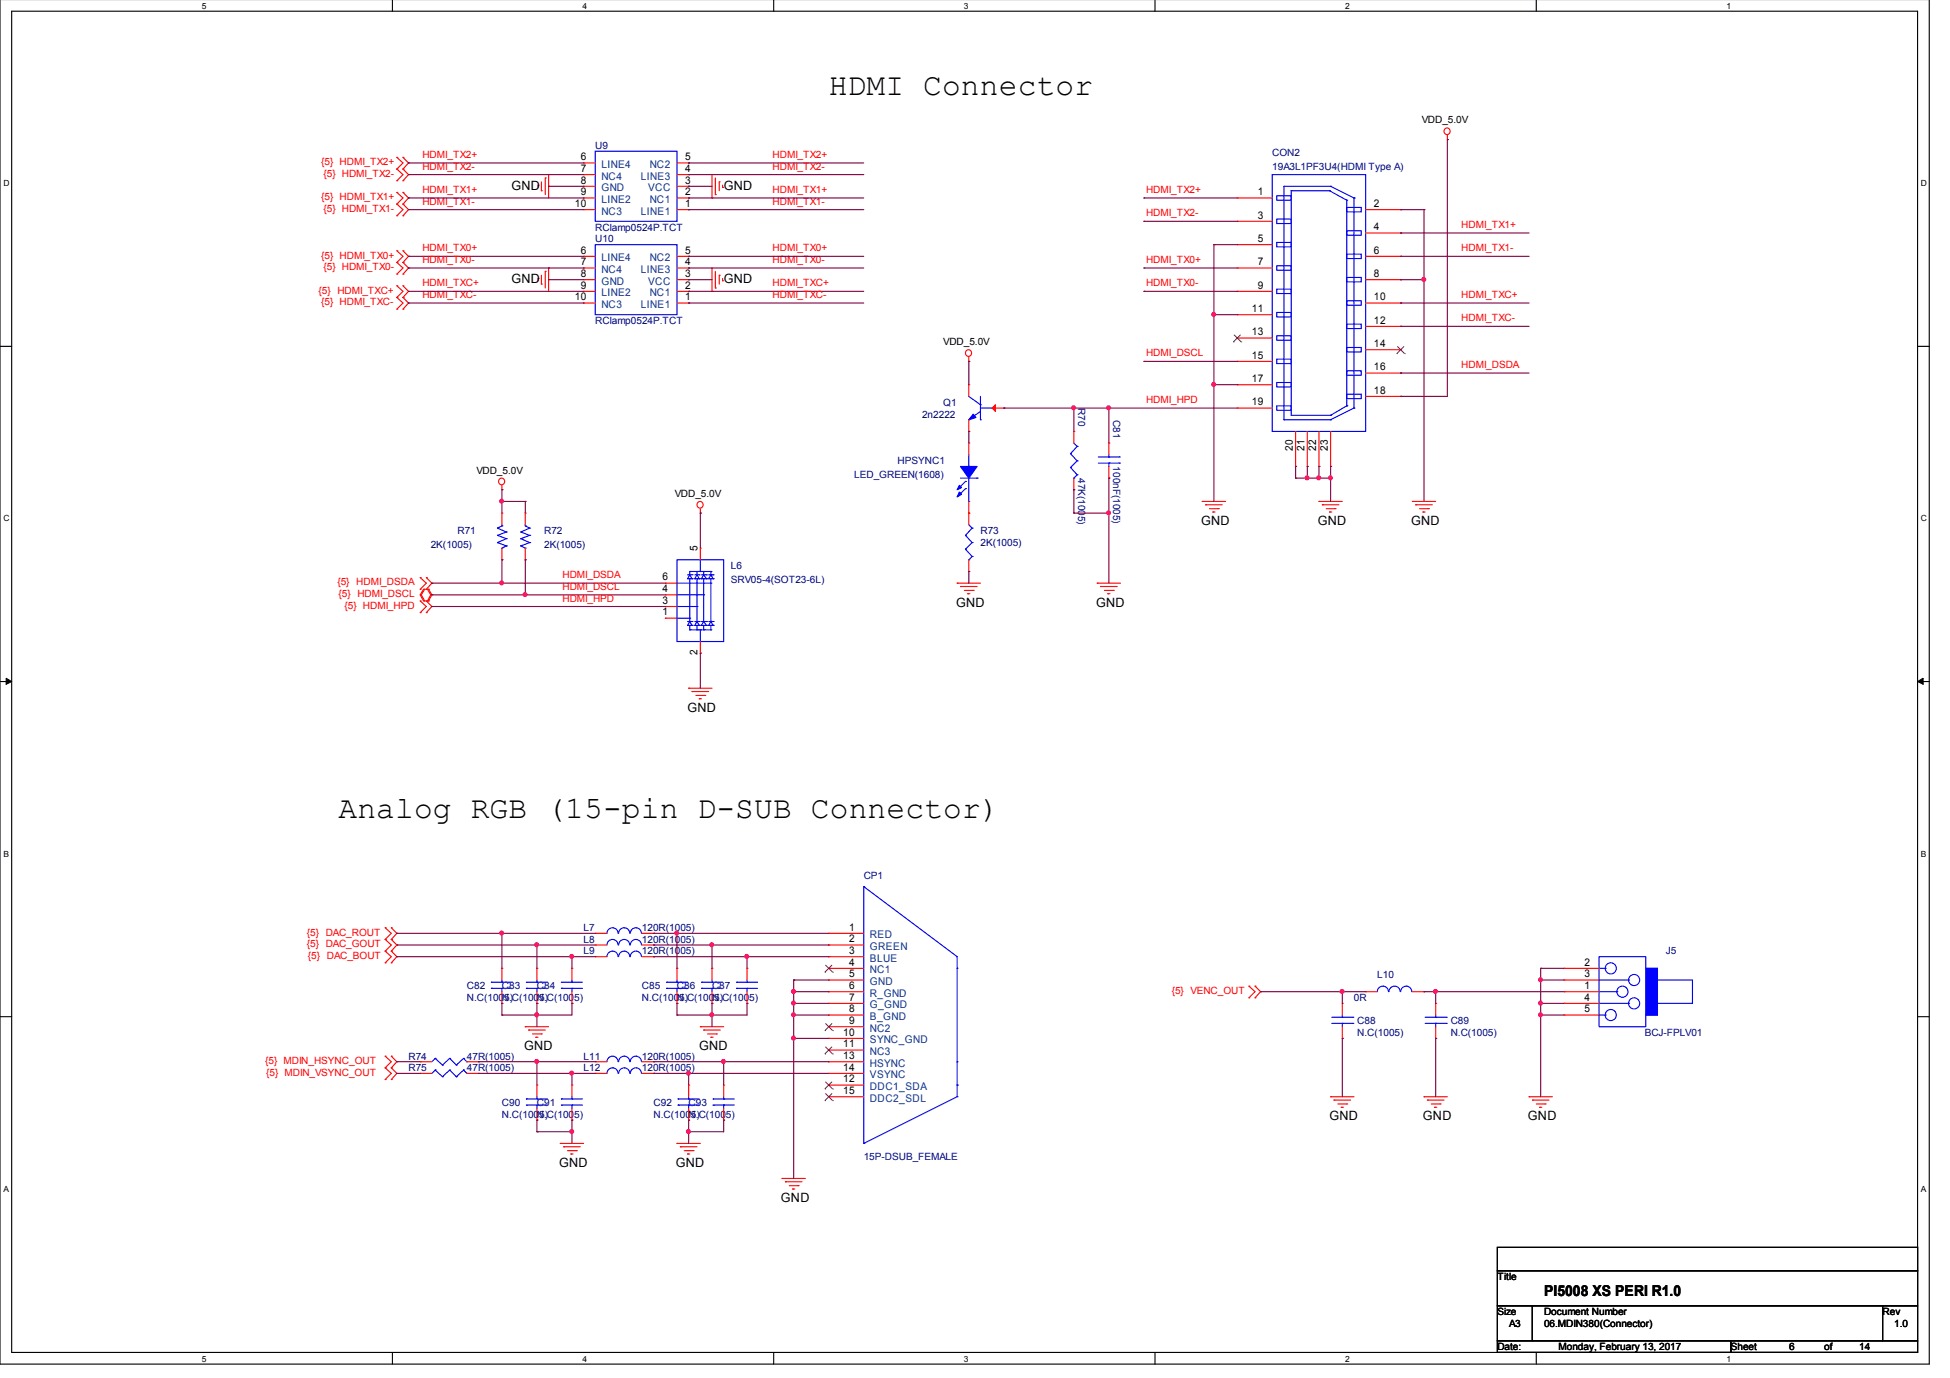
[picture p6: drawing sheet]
<svg xmlns="http://www.w3.org/2000/svg" width="297mm" height="210mm" viewBox="0 0 297 210" stroke-linecap="round" stroke-linejoin="round" font-family="sans-serif">
<path d="M0 -.1v207.9h293.9v-207.9M1.8 1.7h290.3v204.3h-290.3z" fill="none" stroke="#000" stroke-width=".17"/>
<g fill="#fff">
<path d="M30.7 .2h.6v1.3h-.6z"/>
<path d="M30.7 206.3h.6v1.3h-.6z"/>
</g>
<path d="M59.8 -.1v1.8M59.8 206v1.8" fill="none" stroke="#000" stroke-width=".17"/>
<g fill="#fff">
<path d="M88.7 .2h.6v1.3h-.6z"/>
<path d="M88.7 206.3h.6v1.3h-.6z"/>
</g>
<path d="M117.9 -.1v1.8M117.9 206v1.8" fill="none" stroke="#000" stroke-width=".17"/>
<g fill="#fff">
<path d="M146.8 .2h.6v1.3h-.6z"/>
<path d="M146.8 206.3h.6v1.3h-.6z"/>
</g>
<path d="M175.9 -.1v1.8M175.9 206v1.8" fill="none" stroke="#000" stroke-width=".17"/>
<g fill="#fff">
<path d="M204.9 .2h.6v1.3h-.6z"/>
<path d="M204.9 206.3h.6v1.3h-.6z"/>
</g>
<path d="M234 -.1v1.8M234 206v1.8" fill="none" stroke="#000" stroke-width=".17"/>
<g fill="#fff">
<path d="M263 .2h.6v1.3h-.6z"/>
<path d="M263 206.3h.6v1.3h-.6z"/>
<path d="M.5 27.2h.9v1.3h-.9z"/>
<path d="M292.6 27.2h.9v1.3h-.9z"/>
<path d="M.5 78.2h.9v1.4h-.9z"/>
<path d="M292.6 78.2h.9v1.4h-.9z"/>
</g>
<path d="M0 52.8h1.8M292.1 52.8h1.8" fill="none" stroke="#000" stroke-width=".17"/>
<g fill="#fff">
<path d="M.5 129.3h.8v1.4h-.8z"/>
<path d="M292.6 129.3h.8v1.4h-.8z"/>
</g>
<path d="M0 103.8h1.8M292.1 103.8h1.8" fill="none" stroke="#000" stroke-width=".17"/>
<path d="M.9 103.3l.9 .5-.9 .4zM292.1 103.8l.8-.5v.9z" fill="#000" stroke="#000" stroke-width=".15"/>
<g fill="#fff">
<path d="M.5 180.4h.7v1.3h-.7z"/>
<path d="M292.6 180.4h.7v1.3h-.7z"/>
</g>
<path d="M0 154.9h1.8M292.1 154.9h1.8M228.1 190h64v3.6h-64zM228.1 193.6h64v5.3h-64zM228.1 198.9h5.3v5.3h-5.3zM233.4 198.9h53.4v5.3h-53.4zM286.8 198.9h5.3v5.3h-5.3zM228.1 204.2h35.6v1.8h-35.6zM263.7 204.2h28.4v1.8h-28.4z" fill="none" stroke="#000" stroke-width=".17"/>
<g fill="none" stroke="#f00" stroke-width=".17">
<path d="M60.5 40h.1M60.5 38.2h.1M60.5 31.1h.1M60.5 29.3h.1M60.5 32.9h.1M60.5 25.8h.1M60.5 24h.1M60.5 27.5h.1M60.5 38.2l.9 .8-.9 1M60.5 40l.9 .8-.9 1M60.5 29.3l.9 .9-.9 .9M60.5 31.1l.9 .8-.9 1"/>
<path d="M60.5 24l.9 .8-.9 1M60.5 25.8l.9 .8-.9 .9M61.4 38.2h.1M61.4 40h.1M61.4 29.3h.1M61.4 31.1h.1M61.4 32.9h.1M61.4 24h.1M61.4 25.8h.1M61.4 27.5h.1M61.4 38.2l.8 .8-.8 1M61.4 40l.8 .8-.8 1"/>
<path d="M61.4 29.3l.8 .9-.8 .9M61.4 31.1l.8 .8-.8 1M61.4 24l.8 .8-.8 1M61.4 25.8l.8 .8-.8 .9M82 28.2h.1M82 28.2v.3M82.5 29.1h.1M82.5 27.7v1.4M83.1 27.1h.1M83.1 27.1v2.5M83.6 26.6h.1M83.6 26.6v3.6"/>
<path d="M88.9 24.8h.1M88.9 26.6h.1M88.9 28.4h.1M88.9 30.2h.1M88.9 31.9h.1M88.9 39h.1M88.9 31.9h1.8M88.9 28.4h1.8M88.9 24.8h1.8M88.9 30.2h1.8M88.9 26.6h1.8M88.9 39h1.8"/>
<path d="M103.1 31.9h1.8M103.1 28.4h1.8M103.1 24.8h1.8M103.1 30.2h1.8M103.1 26.6h1.8M103.1 39h1.8M104.9 31.9h.1M104.9 28.4h.1M104.9 24.8h.1M104.9 30.2h.1M104.9 26.6h.1M104.9 39h.1"/>
<path d="M108.5 30.2h.1M108.5 26.6v3.6M109 29.6h.1M109 27.1v2.5M109.6 27.7h.1M109.6 27.7v1.4M110.1 28.5h.1M110.1 28.2v.3M188.5 30.2h.1M188.5 33.7h.1M188.5 37.3h.1M188.5 30.2h5.3"/>
<path d="M188.5 33.7h5.3M188.5 37.3h5.3M208 31.9h5.4M208 35.5h5.4M208 39h5.4M213.4 31.9h.1M213.4 35.5h.1M213.4 39h.1M220.5 21.3h.1M220.5 20.6v.7M60.5 41.8h.1M60.5 45.3h.1"/>
<path d="M60.5 43.5h.1M60.5 47.1h.1M60.5 43.5l.9 .9-.9 .9M60.5 45.3l.9 .9-.9 .9M61.4 41.8h.1M61.4 43.5h.1M61.4 45.3h.1M61.4 47.1h.1M61.4 43.5l.8 .9-.8 .9M61.4 45.3l.8 .9-.8 .9M82 42.4h.1M82 42.4v.4"/>
<path d="M82.5 43.3h.1M82.5 41.9v1.4M83.1 41.3h.1M83.1 41.3v2.6M83.6 40.8h.1M83.6 40.8v3.6M88.9 40.8h.1M88.9 42.6h.1M88.9 44.4h.1M88.9 46.2h.1M88.9 40.8h1.8M88.9 42.6h1.8"/>
<path d="M88.9 44.4h1.8M88.9 46.2h1.8M103.1 40.8h1.8M103.1 42.6h1.8M103.1 44.4h1.8M103.1 46.2h1.8M104.9 46.2h.1M104.9 42.6h.1M104.9 44.4h.1M104.9 40.8h.1M108.5 44.4h.1M108.5 40.8v3.6"/>
<path d="M109 43.9h.1M109 41.3v2.6M109.6 41.9h.1M109.6 41.9v1.4M110.1 42.8h.1M110.1 42.4v.4M147.6 55h.1M147.6 58.6h.1M147.6 54.4v.6M147.6 58.6v1.8M188.5 40.8h.1M188.5 44.4h.1"/>
<path d="M188.5 47.9h.1M188.5 51.5h.1M188.5 55h.1M188.5 58.6h.1M188.5 40.8h5.3M188.5 44.4h5.3M188.5 47.9h5.3M188.5 51.5h5.3M188.5 55h5.3M188.5 58.6h5.3M208 42.6h5.4M208 46.2h5.4"/>
<path d="M208 49.7h5.4M208 53.3h5.4M208 56.8h5.4M213.4 42.6h.1M213.4 46.2h.1M213.4 49.7h.1M213.4 53.3h.1M213.4 56.8h.1M76.5 74.6h.1M76.5 78.2h.1M76.5 73.9v.7M76.5 78.2v1.7"/>
<path d="M80 78.2h.1M80 78.2v1.7M106.7 78.2h.1M106.7 77.5v.7M147.6 78.2h.1M147.6 67.5h.1M147.6 65.7h.1M147.6 63.9v1.8M147.6 67.5v1.8M147.6 76.4v3.5M151.1 62.2h1.8M152.9 62.2h.1"/>
<path d="M163.6 65.7h.1M163.6 74.6h.1M163.6 65.7v1.8M163.6 72.8v1.8M168.9 67.5h.1M168.9 72.8h.1M168.9 67.5v1.8M168.9 71v1.8M183.1 76.4h.1M183.1 76.4h3.6M183.6 76.9h.1M183.6 76.9h2.6"/>
<path d="M184.2 77.5h1.4M184.7 78h.1M184.7 78h.4M185.6 77.5h.1M188.5 62.2h.1M188.5 62.2h5.3M197.4 71h.1M197.4 65.7v5.3M199.1 71h.1M199.1 65.7v5.3M200.9 76.4h.1M200.9 71h.1"/>
<path d="M200.9 76.4h3.6M200.9 65.7v5.3M201.4 76.9h.1M201.4 76.9h2.6M202 77.5h1.4M202.5 78h.1M202.5 78h.4M202.7 71h.1M202.7 65.7v5.3M203.4 77.5h.1M208 60.4h5.4M213.4 60.4h.1"/>
<path d="M215.1 76.4h.1M215.1 76.4h3.6M215.6 76.9h.1M215.6 76.9h2.6M216.2 77.5h1.4M216.7 78h.1M216.7 78h.4M217.6 77.5h.1M64 93.3h.1M64 91.5h.1M64 89.8h.1M64 88h.1"/>
<path d="M64 91.5l.9 .9-.9 .9M64 88l.9 .8-.9 1M64.5 89.8h.1M64.5 91.5h.1M64.5 89.8l-.5 .8 .5 .9M64.7 89.8h.1M64.7 91.5h.1M64.7 89.8l-.5 .8 .5 .9M64.9 91.5h.1M64.9 93.3h.1M64.9 88h.1M64.9 89.8h.1"/>
<path d="M64.9 91.5l.9 .9-.9 .9M64.9 88l.9 .8-.9 1M65.1 89.8h.1M65.1 91.5h.1M65.1 89.8l.5 .8-.5 .9M65.3 89.8h.1M65.3 91.5h.1M65.3 89.8l.5 .8-.5 .9M76.5 85.3h.1M76.5 83.5v1.8M80 85.3h.1M80 83.5v1.8"/>
<path d="M101.3 94.2h.1M101.3 92.4h.1M101.3 90.6h.1M101.3 88.8h.1M101.3 88.8h1.8M101.3 94.2h1.8M101.3 92.4h1.8M101.3 90.6h1.8M106.7 99.5h.1M106.7 83.5h.1M106.7 83.5v1.8M106.7 97.7v1.8"/>
<path d="M145.8 88.8h.1M145.8 88.8h3.6M146.3 89.3h.1M146.3 89.3h2.5M146.9 89.9h1.4M147.4 90.4h.1M147.4 90.4h.3M147.6 87.1h.1M147.6 85.3v1.8M148.3 89.9h.1M167.1 88.8h.1M167.1 88.8h3.6"/>
<path d="M167.6 89.3h.1M167.6 89.3h2.6M168.2 89.9h1.4M168.7 90.4h.1M168.7 90.4h.4M169.6 89.9h.1M104.9 104.8h.1M104.9 104.8h3.6M105.4 105.3h.1M105.4 105.3h2.5M106 105.9h1.4M106.5 106.4h.1"/>
<path d="M106.5 106.4h.3M107.4 105.9h.1M58.7 143.1h.1M58.7 141.3h.1M58.7 144.9h.1M58.7 146.7h.1M58.7 141.3l.9 .9-.9 .9M58.7 143.1l.9 .8-.9 1M58.7 144.9l.9 .8-.9 1M59.6 141.3h.1M59.6 143.1h.1M59.6 144.9h.1"/>
<path d="M59.6 146.7h.1M59.6 141.3l.9 .9-.9 .9M59.6 143.1l.9 .8-.9 1M59.6 144.9l.9 .8-.9 1M76.5 147.5h.1M76.5 152.8h.1M76.5 147.5v1.8M76.5 151.1v1.7M80 156.4h.1M80 156.4h3.6M80.5 156.9h.1M80.5 156.9h2.6"/>
<path d="M81.1 157.5h1.4M81.6 158h.1M81.6 158h.4M81.8 147.5h.1M81.8 152.8h.1M81.8 147.5v1.8M81.8 151.1v1.7M82.5 157.5h.1M87.1 147.5h.1M87.1 152.8h.1M87.1 147.5v1.8M87.1 151.1v1.7"/>
<path d="M90.7 142.2h.1M90.7 143.9h.1M90.7 145.7h.1M90.7 143.9h1.8M90.7 142.2h1.8M90.7 145.7h1.8M97.8 143.9h1.8M97.8 142.2h1.8M97.8 145.7h1.8M99.6 142.2h.1M99.6 143.9h.1M99.6 145.7h.1"/>
<path d="M103.1 147.5h.1M103.1 152.8h.1M103.1 147.5v1.8M103.1 151.1v1.7M106.7 156.4h.1M106.7 156.4h3.5M107.2 156.9h.1M107.2 156.9h2.5M107.8 157.5h1.3M108.3 158h.1M108.3 158h.3M108.5 147.5h.1"/>
<path d="M108.5 152.8h.1M108.5 147.5v1.8M108.5 151.1v1.7M109.1 157.5h.1M113.8 147.5h.1M113.8 152.8h.1M113.8 147.5v1.8M113.8 151.1v1.7M126.2 143.9h.1M126.2 142.2h.1M126.2 145.7h.1M126.2 147.5h.1"/>
<path d="M126.2 149.3h.1M126.2 151.1h.1M126.2 152.8h.1M126.2 154.6h.1M126.2 156.4h.1M126.2 158.2h.1M126.2 159.9h.1M126.2 156.4h5.4M126.2 151.1h5.4M126.2 147.5h5.4M126.2 149.3h5.4M126.2 152.8h5.4"/>
<path d="M126.2 154.6h5.4M126.2 143.9h5.4M126.2 142.2h5.4M126.2 145.7h5.4M126.2 158.2h5.4M126.2 159.9h5.4M190.2 152h.1M190.2 150.2h.1M190.2 150.2l1 .9-1 .9M191.2 150.2h.1M191.2 152h.1M191.2 150.2l.8 .9-.8 .9"/>
<path d="M204.5 152.8h.1M204.5 158.2h.1M204.5 152.8v1.8M204.5 156.4v1.8M208 151.1h.1M208 151.1h1.8M215.1 151.1h1.8M216.9 151.1h.1M218.7 152.8h.1M218.7 158.2h.1M218.7 152.8v1.8M218.7 156.4v1.8"/>
<path d="M238.3 151.1h.1M238.3 147.5h.1M238.3 149.3h.1M238.3 152.8h.1M238.3 154.6h.1M238.3 151.1h5.3M238.3 147.5h5.3M238.3 149.3h5.3M238.3 152.8h5.3M238.3 154.6h5.3M58.7 162.7h.1M58.7 160.9h.1"/>
<path d="M58.7 164.4h.1M58.7 160.9l.9 .8-.9 1M58.7 162.7l.9 .8-.9 .9M59.6 160.9h.1M59.6 162.7h.1M59.6 164.4h.1M59.6 160.9l.9 .8-.9 1M59.6 162.7l.9 .8-.9 .9M64 161.7h.1M64 163.5h.1M64 161.7h1.8M64 163.5h1.8"/>
<path d="M71.1 161.7h1.8M71.1 163.5h1.8M72.9 161.7h.1M72.9 163.5h.1M81.8 165.3h.1M81.8 170.6h.1M81.8 165.3v1.8M81.8 168.8v1.8M85.3 174.2h.1M85.3 174.2h3.6M85.9 174.7h.1M85.9 174.7h2.5"/>
<path d="M86.4 175.3h1.4M87 175.8h.1M87 175.8h.3M87.1 165.3h.1M87.1 170.6h.1M87.1 165.3v1.8M87.1 168.8v1.8M87.8 175.3h.1M90.7 161.7h.1M90.7 163.5h.1M90.7 161.7h1.8M90.7 163.5h1.8"/>
<path d="M97.8 161.7h1.8M97.8 163.5h1.8M99.6 161.7h.1M99.6 163.5h.1M103.1 174.2h.1M103.1 174.2h3.6M103.6 174.7h.1M103.6 174.7h2.6M104.2 175.3h1.4M104.7 175.8h.1M104.7 175.8h.4M104.9 165.3h.1"/>
<path d="M104.9 170.6h.1M104.9 165.3v1.8M104.9 168.8v1.8M105.6 175.3h.1M110.2 165.3h.1M110.2 170.6h.1M110.2 165.3v1.8M110.2 168.8v1.8M119.1 179.5h.1M119.1 179.5h3.6M126.2 161.7h.1M126.2 163.5h.1"/>
<path d="M126.2 165.3h.1M126.2 167.1h.1M126.2 167.1h5.4M126.2 161.7h5.4M126.2 163.5h5.4M126.2 165.3h5.4M202.7 167.1h.1M202.7 167.1h3.5M203.2 167.6h.1M203.2 167.6h2.5M203.8 168.2h1.3M204.3 168.7h.1"/>
<path d="M204.3 168.7h.3M205.1 168.2h.1M216.9 167.1h.1M216.9 167.1h3.6M217.4 167.6h.1M217.4 167.6h2.6M218 168.2h1.4M218.5 168.7h.1M218.5 168.7h.4M219.4 168.2h.1M232.9 167.1h.1M232.9 167.1h3.6"/>
<path d="M233.4 167.6h.1M233.4 167.6h2.6M234 168.2h1.4M234.5 168.7h.1M234.5 168.7h.4M235.4 168.2h.1M119.6 180h.1M119.6 180h2.6M120.2 180.6h1.4M120.7 181.1h.1M120.7 181.1h.4M121.6 180.6h.1"/>
<circle cx="220.4" cy="20" r=".49"/>
<circle cx="147.5" cy="53.8" r=".49"/>
<circle cx="76.4" cy="73.3" r=".49"/>
<circle cx="106.6" cy="76.9" r=".49"/>
</g>
<g fill="none" stroke="#00f" stroke-width=".17">
<path d="M90.7 23h12.4v10.7h-12.4zM90.7 37.3h12.4v10.6h-12.4zM193.8 26.6h14.2v39.1h-14.2zM194.5 29.8h2.2v.7h-2.2zM194.5 33.4h2.2v.7h-2.2zM194.5 36.9h2.2v.7h-2.2zM196.7 29.1h.1M196.7 29.1v34.2h6M196.7 29.1h5.8M202.5 29.1h.1M202.5 29.1l2.6 1.4M202.7 28.4h.1"/>
<path d="M202.7 28.4h-7.1v35.5M202.7 28.4l3.5 1.8M205.1 31.6h2.2v.7h-2.2zM205.1 35.2h2.2v.6h-2.2zM205.1 38.7h2.2v.7h-2.2zM205.1 30.5h.1M205.1 30.5v31.3M206.2 30.2h.1M206.2 30.2v32M194.5 40.5h2.2v.7h-2.2zM194.5 44h2.2v.7h-2.2zM194.5 47.6h2.2v.7h-2.2z"/>
<path d="M194.5 51.2h2.2v.6h-2.2zM194.5 54.7h2.2v.7h-2.2zM194.5 58.3h2.2v.6h-2.2zM205.1 56.5h2.2v.7h-2.2zM205.1 52.9h2.2v.7h-2.2zM205.1 45.8h2.2v.7h-2.2zM205.1 49.4h2.2v.7h-2.2zM205.1 42.3h2.2v.6h-2.2zM76.5 79.9v.2M80 79.9v.2M146.3 72.8h2.5M147.1 73.3h.1"/>
<path d="M147.1 74.4h.1M147.1 73.3l-1.1 1.1M147.1 74.4l-1.1 1.1M147.6 71h.1M147.6 76.4h.1M147.6 63.9h.1M147.6 79.9l.5 .5M147.6 69.3v1.7M147.6 72.8v3.6M147.6 60.4l1.8 1.3M148.8 72.8h.1M149.4 61.7h.1"/>
<path d="M149.4 63.9h.1M149.4 62.7l-1.8 1.2M149.4 60.4v3.5M149.4 62.2h1.7M151.1 62.2h.1M163.1 69.1h.1M163.1 71.2h.1M163.1 69.1l1 1.1M163.1 71.2l1 1.1M163.6 72.8h.1M163.6 67.5l.5 .5M164.1 68h.1"/>
<path d="M164.1 70.2h.1M164.1 72.3h.1M164.1 68l-1 1.1M164.1 70.2l-1 1M164.1 72.3l-.5 .5M167.3 70.5h3.2M167.3 69.6h3.2M168.9 69.6h.1M168.9 70.5h.1M168.9 69.3v.3M168.9 70.5v.5M170.5 70.5h.1"/>
<path d="M170.5 69.6h.1M194.5 61.8h2.2v.7h-2.2zM195.6 63.9h.1M195.6 63.9h7.1M202.7 63.9h.1M202.7 63.3h.1M205.1 60h2.2v.7h-2.2zM205.1 61.8h.1M205.1 61.8l-2.4 1.5M206.2 62.2h.1M206.2 62.2l-3.5 1.7M75.8 80.4h.1"/>
<path d="M75.8 81.5h.1M75.8 82.6h.1M75.8 80.4l1.3 .6M75.8 81.5l1.3 .6M75.8 82.6l1.3 .6M76.5 83.5h.1M76.5 80.1h.1M76.5 80.1l-.7 .3M77.1 81h.1M77.1 82.1h.1M77.1 83.2h.1M77.1 81l-1.3 .5"/>
<path d="M77.1 82.1l-1.3 .5M77.1 83.2l-.6 .3M79.3 81h.1M79.3 82.1h.1M79.3 83.2h.1M79.3 81l1.4 .5M79.3 82.1l1.4 .5M79.3 83.2l.7 .3M80 83.5h.1M80 80.1h.1M80 80.1l.7 .3M80.7 80.4h.1"/>
<path d="M80.7 81.5h.1M80.7 82.6h.1M80.7 80.4l-1.4 .6M80.7 81.5l-1.4 .6M80.7 82.6l-1.4 .6M103.1 85.3h7.1v12.4h-7.1zM103.1 94.2h2M103.1 92.4h3.1M103.1 90.6h4.1M103.1 88.8h5.2M104.7 88.2h.1M104.7 95.3h.1"/>
<path d="M104.7 88.2h.7M104.7 87.6h.7M104.7 95.3h.7M104.7 94.7h.7M105.1 95.9h.1M105.1 88.2h.1M105.1 87.1h.1M105.1 94.2h.1M105.1 87.6l.3 .6M105.1 87.6l-.4 .6M105.1 94.7l.3 .6M105.1 94.7l-.4 .6"/>
<path d="M105.1 87.1v.5M105.1 88.2v6.5M105.1 95.3v.6M105.1 95.9h3.2M105.1 87.1h3.2M105.4 88.2h.1M105.4 87.6h.1M105.4 95.3h.1M105.4 94.7h.1M105.8 88.2h.1M105.8 95.3h.1M105.8 88.2h.7"/>
<path d="M105.8 87.6h.7M105.8 95.3h.7M105.8 94.7h.7M106.2 95.9h.1M106.2 88.2h.1M106.2 87.1h.1M106.2 92.4h.1M106.2 87.6l.3 .6M106.2 87.6l-.4 .6M106.2 94.7l.3 .6M106.2 94.7l-.4 .6M106.2 87.1v.5"/>
<path d="M106.2 88.2v6.5M106.2 95.3v.6M106.5 88.2h.1M106.5 87.6h.1M106.5 95.3h.1M106.5 94.7h.1M106.7 95.9h.1M106.7 87.1h.1M106.7 85.3v1.8M106.7 95.9v1.8M106.8 88.2h.1M106.8 95.3h.1"/>
<path d="M106.8 88.2h.8M106.8 87.6h.8M106.8 95.3h.8M106.8 94.7h.8M107.2 95.9h.1M107.2 88.2h.1M107.2 87.1h.1M107.2 90.6h.1M107.2 87.6l.4 .6M107.2 87.6l-.4 .6M107.2 94.7l.4 .6M107.2 94.7l-.4 .6"/>
<path d="M107.2 87.1v.5M107.2 88.2v6.5M107.2 95.3v.6M107.6 88.2h.1M107.6 87.6h.1M107.6 95.3h.1M107.6 94.7h.1M107.9 88.2h.1M107.9 95.3h.1M107.9 88.2h.7M107.9 87.6h.7M107.9 95.3h.7"/>
<path d="M107.9 94.7h.7M108.3 95.9h.1M108.3 95.3h.1M108.3 87.1h.1M108.3 87.6h.1M108.3 88.2h.1M108.3 88.8h.1M108.3 87.6l.3 .6M108.3 87.6l-.4 .6M108.3 94.7l.3 .6M108.3 94.7l-.4 .6M108.3 87.1v.5"/>
<path d="M108.3 88.2v6.5M108.3 95.3v.6M108.6 88.2h.1M108.6 87.6h.1M108.6 95.3h.1M108.6 94.7h.1M147.1 81.5h.1M147.1 83.7h.1M147.1 81.5l1 1.1M147.1 83.7l1 1.1M147.6 85.3h.1M148.1 80.4h.1"/>
<path d="M148.1 82.6h.1M148.1 84.8h.1M148.1 80.4l-1 1.1M148.1 82.6l-1 1.1M148.1 84.8l-.5 .5M131.6 135.1h.1M131.6 135.1l14.2 10.6v21.4M131.6 135.1v39.1M74.8 150.6h.1M74.8 149.6h.1M74.8 150.6h3.3M74.8 149.6h3.3"/>
<path d="M76.5 149.6h.1M76.5 150.6h.1M76.5 149.3v.3M76.5 150.6v.5M80.2 150.6h.1M80.2 149.6h.1M80.2 150.6h3.2M80.2 149.6h3.2M81.8 149.6h.1M81.8 150.6h.1M81.8 149.3v.3M81.8 150.6v.5"/>
<path d="M85.5 150.6h.1M85.5 149.6h.1M85.5 150.6h3.2M85.5 149.6h3.2M87.1 149.6h.1M87.1 150.6h.1M87.1 149.3v.3M87.1 150.6v.5M92.5 142.2a.85 .85 0 0 1 .8-.9 .85 .85 0 0 1 .8 .9M92.5 143.9a.85 .85 0 0 1 .8-.8 .85 .85 0 0 1 .8 .8M92.5 145.7a.85 .85 0 0 1 .8-.8 .85 .85 0 0 1 .8 .8M94.2 142.2a.85 .85 0 0 1 .9-.9 .85 .85 0 0 1 .8 .9"/>
<path d="M94.2 143.9a.85 .85 0 0 1 .9-.8 .85 .85 0 0 1 .8 .8M94.2 145.7a.85 .85 0 0 1 .9-.8 .85 .85 0 0 1 .8 .8M96 142.2a.85 .85 0 0 1 .9-.9 .85 .85 0 0 1 .8 .9M96 143.9a.85 .85 0 0 1 .9-.8 .85 .85 0 0 1 .8 .8M96 145.7a.85 .85 0 0 1 .9-.8 .85 .85 0 0 1 .8 .8M101.5 150.6h.1M101.5 149.6h.1M101.5 150.6h3.2M101.5 149.6h3.2M103.1 149.6h.1M103.1 150.6h.1M103.1 149.3v.3"/>
<path d="M103.1 150.6v.5M106.8 150.6h.1M106.8 149.6h.1M106.8 150.6h3.3M106.8 149.6h3.3M108.5 149.6h.1M108.5 150.6h.1M108.5 149.3v.3M108.5 150.6v.5M112.2 150.6h.1M112.2 149.6h.1M112.2 150.6h3.2"/>
<path d="M112.2 149.6h3.2M113.8 149.6h.1M113.8 150.6h.1M113.8 149.3v.3M113.8 150.6v.5M145.8 147.5h.1M202.9 155.9h3.2M202.9 155h3.2M204.5 155h.1M204.5 155.9h.1M204.5 154.6v.4M204.5 155.9v.5"/>
<path d="M206.1 155.9h.1M206.1 155h.1M209.8 151.1a.85 .85 0 0 1 .9-.9 .85 .85 0 0 1 .8 .9M211.6 151.1a.85 .85 0 0 1 .8-.9 .85 .85 0 0 1 .9 .9M213.4 151.1a.85 .85 0 0 1 .8-.9 .85 .85 0 0 1 .9 .9M217.1 155.9h3.2M217.1 155h3.2M218.7 155h.1M218.7 155.9h.1M218.7 154.6v.4M218.7 155.9v.5M220.3 155.9h.1"/>
<path d="M220.3 155h.1M243.6 145.7h7.1v1.8h1.8v7.1h-1.8v1.8h-7.1zM243.6 154.6h.9M243.6 152.8h4.5M243.6 151.1h2.7M243.6 149.3h4.5M243.6 147.5h.9M244.5 154.6h.1M244.5 147.5h.1M246.3 151.1h.1M248.1 152.8h.1M248.1 149.3h.1"/>
<path d="M252.5 149.3h5.3v3.5h-5.3zM66.3 161.2h.1M66.3 163h.1M66.3 161.2l-.5 .5M66.3 161.2l1.1 1M66.3 163l-.5 .5M66.3 163l1.1 1M67.4 162.2h.1M67.4 164h.1M68.5 161.2h.1M68.5 163h.1M68.5 161.2l-1.1 1"/>
<path d="M68.5 161.2l1 1M68.5 163l-1.1 1M68.5 163l1 1M69.5 162.2h.1M69.5 164h.1M70.6 161.2h.1M70.6 163h.1M70.6 161.2l-1.1 1M70.6 161.2l.5 .5M70.6 163l-1.1 1M70.6 163l.5 .5M71.1 161.7h.1"/>
<path d="M71.1 163.5h.1M80.2 168.3h.1M80.2 167.4h.1M80.2 168.3h3.2M80.2 167.4h3.2M81.8 167.4h.1M81.8 168.3h.1M81.8 167.1v.3M81.8 168.3v.5M85.5 168.3h.1M85.5 167.4h.1M85.5 168.3h3.2"/>
<path d="M85.5 167.4h3.2M87.1 167.4h.1M87.1 168.3h.1M87.1 167.1v.3M87.1 168.3v.5M92.5 161.7a.85 .85 0 0 1 .8-.8 .85 .85 0 0 1 .8 .8M92.5 163.5a.85 .85 0 0 1 .8-.8 .85 .85 0 0 1 .8 .8M94.2 161.7a.85 .85 0 0 1 .9-.8 .85 .85 0 0 1 .8 .8M94.2 163.5a.85 .85 0 0 1 .9-.8 .85 .85 0 0 1 .8 .8M96 161.7a.85 .85 0 0 1 .9-.8 .85 .85 0 0 1 .8 .8M96 163.5a.85 .85 0 0 1 .9-.8 .85 .85 0 0 1 .8 .8M103.3 168.3h.1"/>
<path d="M103.3 167.4h.1M103.3 168.3h3.2M103.3 167.4h3.2M104.9 167.4h.1M104.9 168.3h.1M104.9 167.1v.3M104.9 168.3v.5M108.6 168.3h.1M108.6 167.4h.1M108.6 168.3h3.2M108.6 167.4h3.2M110.2 167.4h.1"/>
<path d="M110.2 168.3h.1M110.2 167.1v.3M110.2 168.3v.5M131.6 174.2h.1M145.8 161.7h.1M145.8 165.3h.1M145.8 167.1h.1M145.8 167.1l-14.2 7.1"/>
<circle cx="245.4" cy="147.5" r=".85"/>
<circle cx="245.4" cy="154.6" r=".85"/>
<circle cx="247.1" cy="151.1" r=".85"/>
<circle cx="248.9" cy="149.3" r=".85"/>
<circle cx="248.9" cy="152.8" r=".85"/>
</g>
<g fill="#00f" stroke="#00f" stroke-width=".17">
<path d="M148.3 63.1l.4 .5-1.1 .3z"/>
<path d="M146.3 71h2.5l-1.2 1.8z" fill-rule="evenodd"/>
<path d="M146.1 74.9l.4 .4-.7 .4z" fill-rule="evenodd"/>
<path d="M146.1 73.9l.4 .4-.7 .3z" fill-rule="evenodd"/>
<path d="M250.7 147.5h1.8v7.1h-1.8z" fill-rule="evenodd"/>
</g>
<g fill="none" stroke="#804000" stroke-width=".15">
<path d="M187.9 52.1h.1M188 51l1.1 1.1M189 51l-1.1 1.1M189.1 52.1h.1M212.8 53.9h.1M212.9 52.8l1.1 1.1M213.9 52.8l-1.1 1.1M214 53.9h.1M125.6 148.1h.1M125.6 157h.1M125.7 147l1.1 1.1M125.7 155.9l1.1 1.1"/>
<path d="M125.7 159.4l1.1 1.1M126.7 147l-1.1 1.1M126.7 155.9l-1.1 1.1M126.7 159.4l-1.1 1.1M126.8 148.1h.1M126.8 157h.1M125.6 160.5h.1M125.6 165.9h.1M125.6 167.7h.1M125.7 164.8l1.1 1.1M125.7 166.6l1.1 1.1M126.7 164.8l-1.1 1.1"/>
<path d="M126.7 166.6l-1.1 1.1M126.8 160.5h.1M126.8 165.9h.1M126.8 167.7h.1"/>
</g>
<path d="M151.6 61.7v1l-.5-.5z" fill="#f00" stroke="#f00" stroke-width=".17"/>
<g fill="none" stroke="#800040" stroke-width=".17">
<path d="M62.2 31.9h.1M62.2 39h.1M62.2 24.8h.1M62.2 26.6h.1M62.2 30.2h.1M62.2 30.2h26.7M62.2 39h26.7M62.2 31.9h26.7M62.2 24.8h26.7M62.2 26.6h26.7M83.6 28.4h.1M83.6 28.4h5.3"/>
<path d="M104.9 39h.1M104.9 28.4h.1M104.9 24.8h.1M104.9 31.9h.1M104.9 30.2h.1M104.9 26.6h.1M104.9 30.2h26.7M104.9 39h26.7M104.9 31.9h26.7M104.9 28.4h3.6M104.9 24.8h26.7M104.9 26.6h26.7"/>
<path d="M174.2 33.7h.1M174.2 30.2h.1M174.2 33.7h14.3M174.2 30.2h14.3M184.9 37.3h.1M184.9 37.3v39.1M184.9 37.3h3.6M213.4 35.5h.1M213.4 39h.1M213.4 31.9h.1M213.4 35.5h19.5M213.4 39h19.5"/>
<path d="M213.4 31.9h3.5M216.9 31.9h.1M216.9 31.9v44.5M220.5 21.3h.1M220.5 21.3v39.1h-7.1M62.2 46.2h.1M62.2 44.4h.1M62.2 40.8h.1M62.2 46.2h26.7M62.2 40.8h26.7M62.2 44.4h26.7M83.6 42.6h.1"/>
<path d="M83.6 42.6h5.3M104.9 40.8h.1M104.9 44.4h.1M104.9 46.2h.1M104.9 42.6h.1M104.9 46.2h26.7M104.9 40.8h26.7M104.9 44.4h26.7M104.9 42.6h3.6M147.6 55h.1M147.6 55v3.6M174.2 40.8h.1"/>
<path d="M174.2 44.4h.1M174.2 55h.1M174.2 40.8h14.3M174.2 44.4h14.3M174.2 55h14.3M184.9 58.6h.1M184.9 47.9h.1M184.9 58.6h3.6M184.9 47.9h3.6M213.4 46.2h.1M213.4 49.7h.1M213.4 42.6h.1"/>
<path d="M213.4 56.8h.1M213.4 46.2h19.5M213.4 49.7h19.5M213.4 42.6h3.5M213.4 56.8h19.5M216.9 42.6h.1M76.5 76.4h.1M76.5 74.6h.1M76.5 74.6v3.6M76.5 76.4h3.5M80 76.4h.1M80 76.4v1.8"/>
<path d="M106.7 78.2h.1M106.7 78.2v5.3M147.6 65.7h.1M147.6 65.7v1.8M152.9 62.2h.1M152.9 62.2h35.6M163.6 62.2h.1M163.6 74.6h.1M163.6 78.2h.1M163.6 62.2v3.5M163.6 74.6v3.6M163.6 78.2h5.3"/>
<path d="M168.9 62.2h.1M168.9 72.8h.1M168.9 78.2h.1M168.9 62.2v5.3M168.9 72.8v16M197.4 72.8h.1M197.4 71h.1M197.4 72.8h5.3M197.4 71v1.8M199.1 71h.1M199.1 72.8h.1M199.1 71v1.8"/>
<path d="M200.9 71h.1M200.9 72.8h.1M200.9 71v1.8M202.7 72.8h.1M202.7 71h.1M202.7 71v5.4M213.4 60.4h.1M65.8 88.8h.1M65.8 90.6h.1M65.8 92.4h.1M65.8 88.8h35.5M65.8 90.6h35.5"/>
<path d="M65.8 92.4h35.5M76.5 85.3h.1M76.5 88.8h.1M76.5 85.3v3.5M80 85.3h.1M80 90.6h.1M80 85.3v5.3M106.7 99.5h.1M106.7 99.5v5.3M147.6 87.1h.1M147.6 87.1v1.7M60.5 145.7h.1"/>
<path d="M60.5 143.9h.1M60.5 142.2h.1M60.5 142.2h30.2M60.5 143.9h30.2M60.5 145.7h30.2M76.5 142.2h.1M76.5 152.8h.1M76.5 154.6h.1M76.5 142.2v5.3M76.5 152.8v1.8M81.8 143.9h.1M81.8 154.6h.1"/>
<path d="M81.8 152.8h.1M81.8 143.9v3.6M81.8 152.8v3.6M87.1 145.7h.1M87.1 152.8h.1M87.1 152.8v1.8h-10.6M87.1 145.7v1.8M99.6 142.2h.1M99.6 143.9h.1M99.6 145.7h.1M99.6 142.2h26.6M99.6 143.9h26.6"/>
<path d="M99.6 145.7h26.6M103.1 142.2h.1M103.1 152.8h.1M103.1 154.6h.1M103.1 142.2v5.3M103.1 152.8v1.8M108.5 143.9h.1M108.5 154.6h.1M108.5 152.8h.1M108.5 143.9v3.6M108.5 152.8v3.6M113.8 145.7h.1"/>
<path d="M113.8 152.8h.1M113.8 152.8v1.8h-10.7M113.8 145.7v1.8M120.9 149.3h.1M120.9 151.1h.1M120.9 152.8h.1M120.9 154.6h.1M120.9 158.2h.1M120.9 149.3h5.3M120.9 149.3v30.2M120.9 151.1h5.3M120.9 152.8h5.3"/>
<path d="M120.9 154.6h5.3M120.9 158.2h5.3M192 151.1h.1M192 151.1h16M204.5 151.1h.1M204.5 158.2h.1M204.5 151.1v1.7M204.5 158.2v8.9M216.9 151.1h.1M216.9 151.1h21.4M218.7 158.2h.1M218.7 151.1h.1"/>
<path d="M218.7 151.1v1.7M218.7 158.2v8.9M234.7 147.5h.1M234.7 149.3h.1M234.7 152.8h.1M234.7 154.6h.1M234.7 149.3h3.6M234.7 152.8h3.6M234.7 154.6h3.6M234.7 147.5v19.6M234.7 147.5h3.6M60.5 161.7h.1"/>
<path d="M60.5 163.5h.1M60.5 161.7h3.5M60.5 163.5h3.5M72.9 161.7h.1M72.9 163.5h.1M72.9 161.7h17.8M72.9 163.5h17.8M81.8 161.7h.1M81.8 170.6h.1M81.8 172.4h.1M81.8 161.7v3.6M81.8 170.6v1.8"/>
<path d="M81.8 172.4h5.3M87.1 163.5h.1M87.1 170.6h.1M87.1 172.4h.1M87.1 163.5v1.8M87.1 170.6v3.6M99.6 161.7h.1M99.6 163.5h.1M99.6 161.7h26.6M99.6 163.5h26.6M104.9 163.5h.1M104.9 170.6h.1"/>
<path d="M104.9 172.4h.1M104.9 163.5v1.8M104.9 170.6v3.6M110.2 161.7h.1M110.2 170.6h.1M110.2 161.7v3.6M110.2 170.6v1.8h-5.3"/>
</g>
<g fill="#f0f" stroke="#f0f" stroke-width=".17">
<circle cx="76.4" cy="88.8" r=".3"/>
<circle cx="80" cy="90.6" r=".3"/>
<circle cx="76.4" cy="76.3" r=".3"/>
<circle cx="199.1" cy="72.8" r=".3"/>
<circle cx="202.7" cy="72.8" r=".3"/>
<circle cx="200.9" cy="72.8" r=".3"/>
<circle cx="216.9" cy="42.6" r=".3"/>
<circle cx="184.9" cy="58.6" r=".3"/>
<circle cx="184.9" cy="47.9" r=".3"/>
<circle cx="168.9" cy="62.1" r=".3"/>
<circle cx="163.5" cy="62.1" r=".3"/>
<circle cx="168.9" cy="78.1" r=".3"/>
<circle cx="120.9" cy="151" r=".3"/>
<circle cx="120.9" cy="152.8" r=".3"/>
<circle cx="103.1" cy="142.1" r=".3"/>
<circle cx="108.4" cy="143.9" r=".3"/>
<circle cx="113.8" cy="145.7" r=".3"/>
<circle cx="108.4" cy="154.6" r=".3"/>
<circle cx="120.9" cy="158.1" r=".3"/>
<circle cx="120.9" cy="154.6" r=".3"/>
<circle cx="87.1" cy="145.7" r=".3"/>
<circle cx="81.7" cy="143.9" r=".3"/>
<circle cx="76.4" cy="142.1" r=".3"/>
<circle cx="81.7" cy="154.6" r=".3"/>
<circle cx="110.2" cy="161.7" r=".3"/>
<circle cx="104.9" cy="163.5" r=".3"/>
<circle cx="104.9" cy="172.4" r=".3"/>
<circle cx="81.7" cy="161.7" r=".3"/>
<circle cx="87.1" cy="163.5" r=".3"/>
<circle cx="87.1" cy="172.4" r=".3"/>
<circle cx="204.4" cy="151" r=".3"/>
<circle cx="218.7" cy="151" r=".3"/>
<circle cx="234.7" cy="152.8" r=".3"/>
<circle cx="234.7" cy="149.2" r=".3"/>
<circle cx="234.7" cy="154.6" r=".3"/>
</g>
<g font-size="4.7">
<text x="126.2" y="14.4">HDMI Connector</text>
<text x="51.6" y="124.6">Analog RGB (15-pin D-SUB Connector)</text>
</g>
<text font-size="2.3" x="235.2" y="197.5">PI5008 XS PERI R1.0</text>
<g font-size="1.9">
<text x="77.9" y="28.9">GND</text>
<text x="110.2" y="28.9">GND</text>
<text x="77.9" y="43.1">GND</text>
<text x="110.2" y="43.1">GND</text>
<text x="183" y="79.9">GND</text>
<text x="200.7" y="79.9">GND</text>
<text x="215" y="79.9">GND</text>
<text x="145.6" y="92.4">GND</text>
<text x="167" y="92.4">GND</text>
<text x="104.7" y="108.4">GND</text>
<text x="79.8" y="159.9">GND</text>
<text x="106.5" y="159.9">GND</text>
<text x="202.5" y="170.6">GND</text>
<text x="216.7" y="170.6">GND</text>
<text x="232.7" y="170.6">GND</text>
<text x="85.2" y="177.7">GND</text>
<text x="103" y="177.7">GND</text>
<text x="119" y="183.1">GND</text>
</g>
<g font-size="1.6">
<text x="88.5" y="24.4">6</text>
<text x="88.5" y="26.2">7</text>
<text x="88.5" y="28">8</text>
<text x="88.5" y="29.7">9</text>
<text x="104.4" y="28">3</text>
<text x="104.4" y="24.4">5</text>
<text x="104.4" y="29.7">2</text>
<text x="104.4" y="26.2">4</text>
<text x="191.6" y="29.7">1</text>
<text x="87.5" y="31.5">10</text>
<text x="104.4" y="31.5">1</text>
<text x="191.6" y="33.3">3</text>
<text x="209.3" y="31.5">2</text>
<text x="209.3" y="35.1">4</text>
<text x="88.5" y="38.6">6</text>
<text x="88.5" y="40.4">7</text>
<text x="104.4" y="38.6">5</text>
<text x="104.4" y="40.4">4</text>
<text x="191.6" y="36.8">5</text>
<text x="191.6" y="40.4">7</text>
<text x="209.3" y="38.6">6</text>
<text x="87.5" y="45.7">10</text>
<text x="88.5" y="42.2">8</text>
<text x="88.5" y="44">9</text>
<text x="104.4" y="45.7">1</text>
<text x="104.4" y="42.2">3</text>
<text x="104.4" y="44">2</text>
<text x="190.7" y="47.5">11</text>
<text x="191.6" y="44">9</text>
<text x="209.3" y="42.2">8</text>
<text x="209.3" y="45.7">10</text>
<text x="190.7" y="51.1">13</text>
<text x="209.3" y="49.3">12</text>
<text x="209.3" y="52.8">14</text>
<text x="190.7" y="54.6">15</text>
<text x="190.7" y="58.2">17</text>
<text x="209.3" y="56.4">16</text>
<text x="209.3" y="60">18</text>
<text x="190.7" y="61.7">19</text>
<text x="196.9" y="68.7" transform="rotate(-90 196.9 68.7)">20</text>
<text x="198.7" y="68.7" transform="rotate(-90 198.7 68.7)">21</text>
<text x="200.5" y="68.7" transform="rotate(-90 200.5 68.7)">22</text>
<text x="202.3" y="68.7" transform="rotate(-90 202.3 68.7)">23</text>
<text x="100.9" y="88.4">6</text>
<text x="106.3" y="84" transform="rotate(-90 106.3 84)">5</text>
<text x="100.9" y="93.7">1</text>
<text x="100.9" y="92">3</text>
<text x="100.9" y="90.2">4</text>
<text x="106.3" y="99.8" transform="rotate(-90 106.3 99.8)">2</text>
<text x="129.4" y="143.5">2</text>
<text x="129.4" y="141.7">1</text>
<text x="129.4" y="145.3">3</text>
<text x="129.4" y="147.1">4</text>
<text x="129.4" y="148.9">5</text>
<text x="241.4" y="147.1">2</text>
<text x="241.4" y="148.9">3</text>
<text x="129.4" y="150.6">6</text>
<text x="129.4" y="152.4">7</text>
<text x="129.4" y="154.2">8</text>
<text x="129.4" y="156">9</text>
<text x="241.4" y="150.6">1</text>
<text x="241.4" y="152.4">4</text>
<text x="241.4" y="154.2">5</text>
<text x="128.4" y="157.7">10</text>
<text x="128.4" y="159.5">11</text>
<text x="128.4" y="161.3">13</text>
<text x="128.4" y="163.1">14</text>
<text x="128.4" y="164.9">12</text>
<text x="128.4" y="166.6">15</text>
</g>
<g font-size="1.6" fill="#004080">
<text x="91.6" y="25.6">LINE4</text>
<text x="91.6" y="27.4">NC4</text>
<text x="91.6" y="29.1">GND</text>
<text x="97.6" y="27.4">LINE3</text>
<text x="98.7" y="29.1">VCC</text>
<text x="99" y="25.6">NC2</text>
<text x="91.6" y="30.9">LINE2</text>
<text x="91.6" y="32.7">NC3</text>
<text x="97.6" y="32.7">LINE1</text>
<text x="99" y="30.9">NC1</text>
<text x="91.6" y="39.8">LINE4</text>
<text x="91.6" y="41.6">NC4</text>
<text x="97.6" y="41.6">LINE3</text>
<text x="99" y="39.8">NC2</text>
<text x="91.6" y="43.4">GND</text>
<text x="91.6" y="45.1">LINE2</text>
<text x="91.6" y="46.9">NC3</text>
<text x="97.6" y="46.9">LINE1</text>
<text x="98.7" y="43.4">VCC</text>
<text x="99" y="45.1">NC1</text>
<text x="132.5" y="142.9">RED</text>
<text x="132.5" y="144.7">GREEN</text>
<text x="132.5" y="146.5">BLUE</text>
<text x="132.5" y="148.3">NC1</text>
<text x="132.5" y="150">GND</text>
<text x="132.5" y="151.8">R_GND</text>
<text x="132.5" y="153.6">G_GND</text>
<text x="132.5" y="155.4">B_GND</text>
<text x="132.5" y="157.2">NC2</text>
<text x="132.5" y="158.9">SYNC_GND</text>
<text x="132.5" y="160.7">NC3</text>
<text x="132.5" y="162.5">HSYNC</text>
<text x="132.5" y="164.3">VSYNC</text>
<text x="132.5" y="166">DDC1_SDA</text>
<text x="132.5" y="167.8">DDC2_SDL</text>
</g>
<g font-size="1.5" fill="#000080">
<text x="90.7" y="22.7">U9</text>
<text x="193.8" y="23.8">CON2</text>
<text x="193.8" y="25.9">19A3L1PF3U4(HDMI Type A)</text>
<text x="90.7" y="35.2">RClamp0524P.TCT</text>
<text x="90.7" y="36.9">U10</text>
<text x="90.7" y="49.4">RClamp0524P.TCT</text>
<text x="140.5" y="63.6">2n2222</text>
<text x="143.7" y="61.8">Q1</text>
<text x="164.3" y="62.2" transform="rotate(90 164.3 62.2)">R70</text>
<text x="169.6" y="63.9" transform="rotate(90 169.6 63.9)">C81</text>
<text x="136.7" y="70.7">HPSYNC1</text>
<text x="169.6" y="71" transform="rotate(90 169.6 71)">100nF(1005)</text>
<text x="130.1" y="72.8">LED_GREEN(1608)</text>
<text x="164.3" y="72.8" transform="rotate(90 164.3 72.8)">47K(1005)</text>
<text x="65.6" y="83.5">2K(1005)</text>
<text x="69.7" y="81.4">R71</text>
<text x="82.9" y="81.4">R72</text>
<text x="82.9" y="83.5">2K(1005)</text>
<text x="149.4" y="81.4">R73</text>
<text x="149.4" y="83.2">2K(1005)</text>
<text x="111.3" y="86.7">L6</text>
<text x="111.3" y="88.8">SRV05-4(SOT23-6L)</text>
<text x="131.6" y="133.9">CP1</text>
<text x="88.9" y="141.8">L7</text>
<text x="88.9" y="143.6">L8</text>
<text x="97.8" y="141.8">120R(1005)</text>
<text x="97.8" y="143.6">120R(1005)</text>
<text x="88.9" y="145.4">L9</text>
<text x="97.8" y="145.4">120R(1005)</text>
<text x="209.8" y="148.9">L10</text>
<text x="253.7" y="145.4">J5</text>
<text x="71.1" y="150.7">C82</text>
<text x="71.1" y="152.5">N.C(1005)</text>
<text x="76.5" y="150.7">C83</text>
<text x="76.5" y="152.5">N.C(1005)</text>
<text x="81.8" y="150.7">C84</text>
<text x="81.8" y="152.5">N.C(1005)</text>
<text x="97.8" y="150.7">C85</text>
<text x="97.8" y="152.5">N.C(1005)</text>
<text x="103.1" y="150.7">C86</text>
<text x="103.1" y="152.5">N.C(1005)</text>
<text x="108.5" y="150.7">C87</text>
<text x="108.5" y="152.5">N.C(1005)</text>
<text x="206.2" y="152.5">0R</text>
<text x="62.2" y="161.4">R74</text>
<text x="71.1" y="161.4">47R(1005)</text>
<text x="88.9" y="161.4">L11</text>
<text x="97.8" y="161.4">120R(1005)</text>
<text x="206.8" y="156.1">C88</text>
<text x="206.8" y="157.8">N.C(1005)</text>
<text x="221" y="156.1">C89</text>
<text x="221" y="157.8">N.C(1005)</text>
<text x="250.5" y="157.8">BCJ-FPLV01</text>
<text x="62.2" y="163.2">R75</text>
<text x="71.1" y="163.2">47R(1005)</text>
<text x="88.9" y="163.2">L12</text>
<text x="97.8" y="163.2">120R(1005)</text>
<text x="76.5" y="168.5">C90</text>
<text x="76.5" y="170.3">N.C(1005)</text>
<text x="81.8" y="168.5">C91</text>
<text x="81.8" y="170.3">N.C(1005)</text>
<text x="99.6" y="168.5">C92</text>
<text x="99.6" y="170.3">N.C(1005)</text>
<text x="104.9" y="168.5">C93</text>
<text x="104.9" y="170.3">N.C(1005)</text>
<text x="131.6" y="176.7">15P-DSUB_FEMALE</text>
</g>
<g font-size="1.5">
<text x="216.6" y="18.8">VDD_5.0V</text>
<text x="143.7" y="52.6">VDD_5.0V</text>
<text x="72.6" y="72.2">VDD_5.0V</text>
<text x="102.8" y="75.7">VDD_5.0V</text>
<text x="228.1" y="195">Title</text>
<text x="228.1" y="200.3">Size</text>
<text x="229.9" y="202.1">A3</text>
<text x="235.2" y="200.3">Document Number</text>
<text x="235.2" y="202.1">06.MDIN380(Connector)</text>
<text x="286.8" y="200.3">Rev</text>
<text x="288.5" y="202.1">1.0</text>
<text x="228.1" y="205.7">Date:</text>
<text x="237.4" y="205.7">Monday, February 13, 2017</text>
<text x="263.7" y="205.7">Sheet</text>
<text x="272.5" y="205.7">6</text>
<text x="277.9" y="205.7">of</text>
<text x="283.2" y="205.7">14</text>
</g>
<g font-size="1.5" fill="#f00">
<text x="48.9" y="25.2">{5} HDMI_TX2+</text>
<text x="49.3" y="26.9">{5} HDMI_TX2-</text>
<text x="64.3" y="24.1">HDMI_TX2+</text>
<text x="64.3" y="25.8">HDMI_TX2-</text>
<text x="64.3" y="29.4">HDMI_TX1+</text>
<text x="117.7" y="24.1">HDMI_TX2+</text>
<text x="117.7" y="29.4">HDMI_TX1+</text>
<text x="117.7" y="25.8">HDMI_TX2-</text>
<text x="174.6" y="29.4">HDMI_TX2+</text>
<text x="48.9" y="30.5">{5} HDMI_TX1+</text>
<text x="49.3" y="32.3">{5} HDMI_TX1-</text>
<text x="64.3" y="31.2">HDMI_TX1-</text>
<text x="117.7" y="31.2">HDMI_TX1-</text>
<text x="174.6" y="32.9">HDMI_TX2-</text>
<text x="222.6" y="34.7">HDMI_TX1+</text>
<text x="48.9" y="39.4">{5} HDMI_TX0+</text>
<text x="49.3" y="41.2">{5} HDMI_TX0-</text>
<text x="64.3" y="38.3">HDMI_TX0+</text>
<text x="64.3" y="40.1">HDMI_TX0-</text>
<text x="117.7" y="40.1">HDMI_TX0-</text>
<text x="117.7" y="38.3">HDMI_TX0+</text>
<text x="174.6" y="40.1">HDMI_TX0+</text>
<text x="222.6" y="38.3">HDMI_TX1-</text>
<text x="48.5" y="44.7">{5} HDMI_TXC+</text>
<text x="48.9" y="46.5">{5} HDMI_TXC-</text>
<text x="64.3" y="45.4">HDMI_TXC-</text>
<text x="64.3" y="43.6">HDMI_TXC+</text>
<text x="117.7" y="43.6">HDMI_TXC+</text>
<text x="117.7" y="45.4">HDMI_TXC-</text>
<text x="174.6" y="43.6">HDMI_TX0-</text>
<text x="222.6" y="45.4">HDMI_TXC+</text>
<text x="222.6" y="49">HDMI_TXC-</text>
<text x="174.6" y="54.3">HDMI_DSCL</text>
<text x="222.6" y="56.1">HDMI_DSDA</text>
<text x="174.6" y="61.4">HDMI_HPD</text>
<text x="51.4" y="89.2">{5} HDMI_DSDA</text>
<text x="85.7" y="88.1">HDMI_DSDA</text>
<text x="85.7" y="89.8">HDMI_DSCL</text>
<text x="51.6" y="90.9">{5} HDMI_DSCL</text>
<text x="52.5" y="92.7">{5} HDMI_HPD</text>
<text x="85.7" y="91.6">HDMI_HPD</text>
<text x="46.7" y="142.5">{5} DAC_ROUT</text>
<text x="46.7" y="144.3">{5} DAC_GOUT</text>
<text x="46.9" y="146.1">{5} DAC_BOUT</text>
<text x="178.5" y="151.4">{5} VENC_OUT</text>
<text x="40.4" y="162.1">{5} MDIN_HSYNC_OUT</text>
<text x="40.6" y="163.8">{5} MDIN_VSYNC_OUT</text>
</g>
<g font-size="1.3">
<text x="30.7" y="1.4">5</text>
<text x="88.7" y="1.4">4</text>
<text x="146.8" y="1.4">3</text>
<text x="204.9" y="1.4">2</text>
<text x="263" y="1.4">1</text>
<text x=".5" y="28.4">D</text>
<text x="292.6" y="28.4">D</text>
<text x=".5" y="79.4">C</text>
<text x="292.6" y="79.4">C</text>
<text x=".5" y="130.5">B</text>
<text x="292.6" y="130.5">B</text>
<text x=".5" y="181.5">A</text>
<text x="292.6" y="181.5">A</text>
<text x="30.7" y="207.4">5</text>
<text x="88.7" y="207.4">4</text>
<text x="146.8" y="207.4">3</text>
<text x="204.9" y="207.4">2</text>
<text x="263" y="207.4">1</text>
</g>
</svg>
